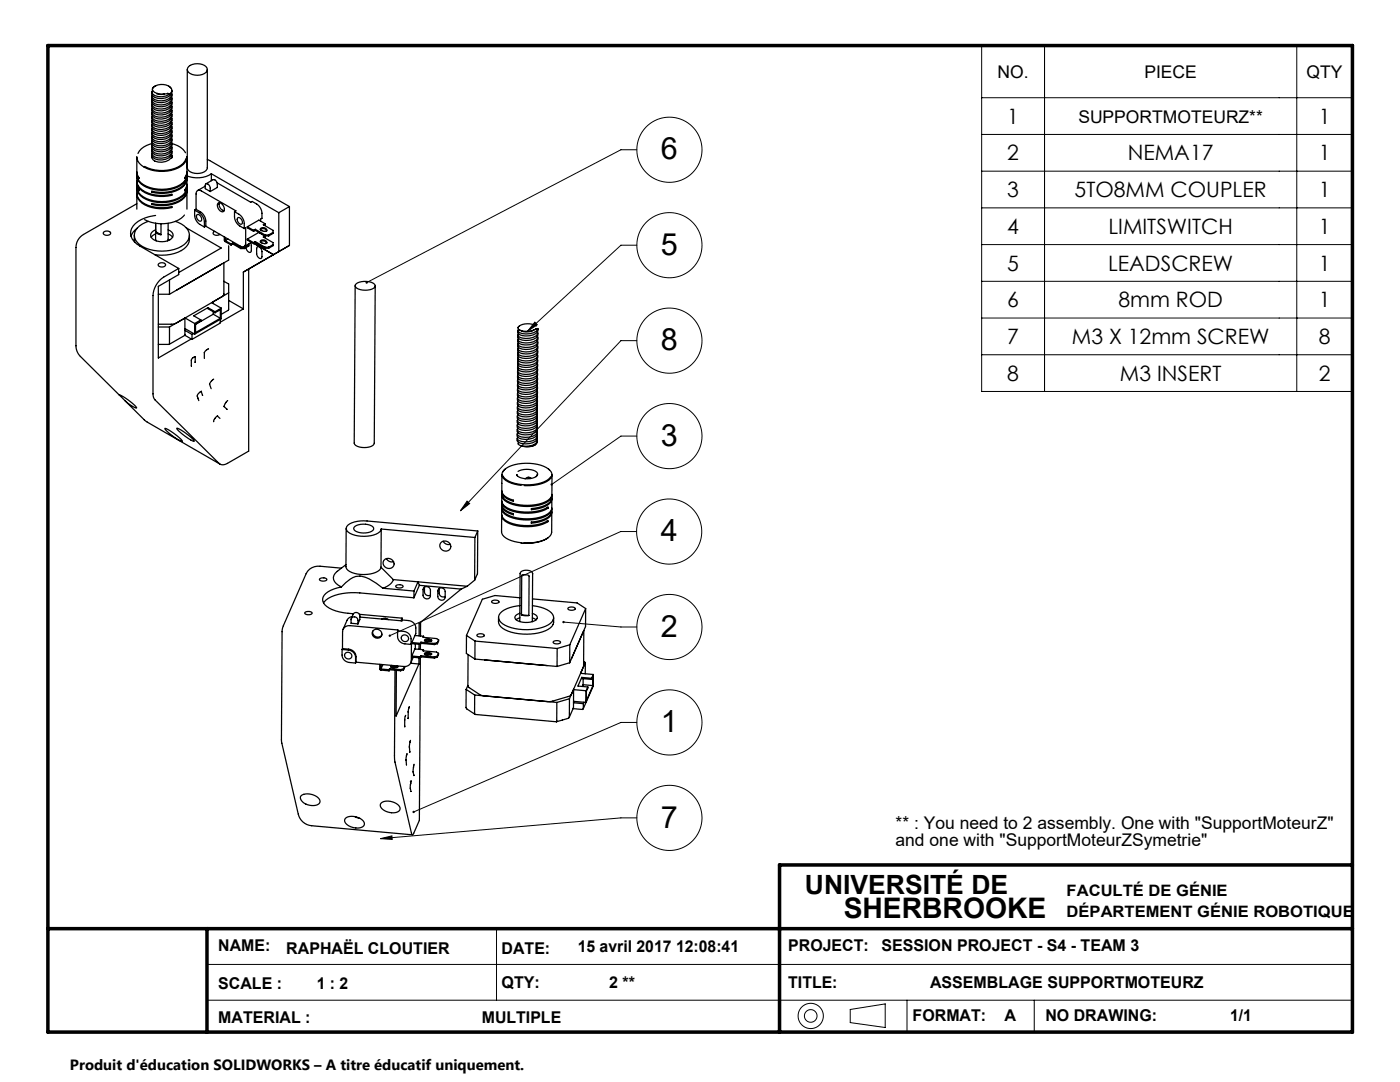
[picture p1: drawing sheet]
<svg xmlns="http://www.w3.org/2000/svg" width="279mm" height="216mm" viewBox="0 0 279 216" stroke-linecap="round" stroke-linejoin="round" font-family="sans-serif">
<g fill="none" stroke="#000" stroke-width=".2">
<path d="M195.9 9.1h74v69h-74zM195.9 19.5h74M208.5 9.1v69M258.8 9.1v69M127.1 29.9h-3.2l-50.7 26.5M195.9 26.8h74M195.9 34.2h74M127.1 48.9h-3.2l-18.6 17.2M195.9 41.5h74M195.9 48.8h74M195.9 56.1h74M106.7 64.3l.5 .5-1.9 1.3z"/>
<path d="M127.1 68h-3.2l-32 33.9M195.9 63.5h74M195.9 70.8h74M127.1 87h-3.2l-13.8 9.7M93.2 100l.5 .5-1.8 1.4zM127 106.1h-3.1l-46.1 20.7M112.5 124.1l11.4 1h3.2M127.1 144.2h-3.2l-41.4 17.8M75.9 167.3l2.3-.5 .1 .7zM127.1 163.2h-3.2l-48 4.1M41.3 192.4h228.6M41.3 199.6h228.6"/>
<path d="M99.1 185.3v14.3M181 199.6v6.3M206.4 199.6v6.3M169.7 201.4l7-1.1v4.7l-7-1z"/>
<circle cx="133.6" cy="29.9" r="6.5"/>
<circle cx="133.6" cy="48.9" r="6.5"/>
<circle cx="133.6" cy="68" r="6.5"/>
<circle cx="133.6" cy="87" r="6.5"/>
<circle cx="133.5" cy="106.1" r="6.5"/>
<circle cx="133.6" cy="125.1" r="6.5"/>
<circle cx="133.6" cy="144.2" r="6.5"/>
<circle cx="133.6" cy="163.2" r="6.5"/>
<circle cx="161.8" cy="202.7" r="2.52"/>
<circle cx="161.8" cy="202.7" r="1.26"/>
</g>
<path d="M9.6 9.1h260.3v196.8h-260.3zM269.9 172.6h-114.3v33.3M9.6 185.3h260.3M41.3 185.3v20.6" fill="none" stroke="#000" stroke-width=".7"/>
<path d="M112.3 124l-.1 .1h.3h-.3a.24 .24 0 0 0 .3 .3 .24 .24 0 0 0 .2-.4 .24 .24 0 0 0-.4 0zM82.4 161.8l-.1 .3 .2-.1-.2 .1a.24 .24 0 0 0 .4 .1 .24 .24 0 0 0 0-.3 .24 .24 0 0 0-.3-.1zM75.9 167.3l2.3-.5 .1 .7zM93.2 100l.5 .5-1.8 1.4zM110 96.5l-.1 .3 .2-.1-.2 .1a.24 .24 0 0 0 .3 .1 .24 .24 0 0 0 .1-.4 .24 .24 0 0 0-.3 0zM106.7 64.3l.5 .5-1.9 1.3zM73 56.2v.3l.2-.1-.2 .1a.24 .24 0 0 0 .3 .1 .24 .24 0 0 0 .1-.4 .24 .24 0 0 0-.4 0zM77.6 126.7v.2l.2-.1-.2 .1a.24 .24 0 0 0 .3 .1 .24 .24 0 0 0 .1-.3 .24 .24 0 0 0-.4 0z" fill="#000"/>
<g fill="none" stroke="#000" stroke-width=".25">
<path d="M30.5 18l-.2 .4a1.68 1.68 0 0 0 2 .9l1.4-.4M31.1 17.1a.87 .87 0 0 0-.7 .8 2.37 2.37 0 0 0 2.4 .9M31.2 18.7l.5 .1h1.1M33.5 18.6l-.7 .2M33.5 18.6l.2 .2M33.5 18.6l.2 .3M33.7 17.2a.87 .87 0 0 1 .6 .8 .87 .87 0 0 1-.6 .8M33.7 18.8v.1M34.1 17.5a2.56 2.56 0 0 0-3.6 .1M34.2 18.5l.1 .3a1.87 1.87 0 0 1-2 1.3 1.68 1.68 0 0 1-2-.9l.1-.2M34.2 19.3l.1 .3a1.87 1.87 0 0 1-2 1.3 1.68 1.68 0 0 1-2-.9l.1-.2M34.3 19.6a1.39 1.39 0 0 1-1.2 1.6 2.69 2.69 0 0 1-2.6-.5l-.2-.7"/>
<path d="M34.3 18.8a1.39 1.39 0 0 1-1.2 1.5 2.69 2.69 0 0 1-2.6-.4l-.2-.7M34.3 18a1.37 1.37 0 0 1-1.2 1.5 2.69 2.69 0 0 1-2.6-.4l-.2-.7M37.4 13.9v19.6a1.76 1.76 0 0 0 2 1.1 1.76 1.76 0 0 0 2-1.1v-19.6M37.6 13.3a2.73 2.73 0 0 1 3.7 .3 1.25 1.25 0 0 1-1.4 1.4 2.11 2.11 0 0 1-2.5-1.1zM27.3 35.1a2.88 2.88 0 0 0 2.3 3.4 8.3 8.3 0 0 0 4.7 .3v.2a7.2 7.2 0 0 1-6.4-1.3 1.93 1.93 0 0 1-.6-1.5M27.3 37.5a2.88 2.88 0 0 0 2.3 3.5 8.3 8.3 0 0 0 4.7 .2v.2a7.2 7.2 0 0 1-6.4-1.3 1.93 1.93 0 0 1-.6-1.4M27.3 36.9a2.54 2.54 0 0 0 1.9 2.7 7.5 7.5 0 0 0 7.3-.7 2.19 2.19 0 0 0 .8-2M27.3 36.3a2.15 2.15 0 0 0 .4 1.6v.2l-.2-.5-.2-.8M27.3 34.5a2.53 2.53 0 0 0 1.9 2.7 7.5 7.5 0 0 0 7.3-.7 2.19 2.19 0 0 0 .8-2M27.3 38.8v2.9M27.3 34.4l.2 .8 .2 .4-.4-1.1v-3.2a2.82 2.82 0 0 0 2.1 2.4 7.4 7.4 0 0 0 7.2-.9 2.02 2.02 0 0 0 .7-1.5v3.2l-.4 1.1 .3-.4 .1-.8M27.3 37.4a2.66 2.66 0 0 0 1.9 2.4 7.5 7.5 0 0 0 7.3-.7 2.07 2.07 0 0 0 .8-1.7"/>
<path d="M27.3 35a2.66 2.66 0 0 0 1.9 2.4 7.5 7.5 0 0 0 7.3-.7 2.07 2.07 0 0 0 .8-1.7M30.3 31.4h.1M30.3 31.1a.89 .89 0 0 0 .6 1M30.3 28.6l-.3 .1a3.5 3.5 0 0 0-2.5 1.9M30.4 31.2l-.1 .2M34.2 20.2l.1 .2a1.87 1.87 0 0 1-2 1.4 1.68 1.68 0 0 1-2-1l.1-.2M34.2 21l.1 .2a1.87 1.87 0 0 1-2 1.4 1.68 1.68 0 0 1-2-1l.1-.2M34.2 21.8l.1 .2a1.87 1.87 0 0 1-2 1.4 1.68 1.68 0 0 1-2-1l.1-.2M34.2 22.6l.1 .2a1.87 1.87 0 0 1-2 1.4 1.68 1.68 0 0 1-2-.9l.1-.3M34.2 23.4l.1 .3a1.87 1.87 0 0 1-2 1.3 1.68 1.68 0 0 1-2-.9l.1-.2M34.2 24.2l.1 .3a1.87 1.87 0 0 1-2 1.3 1.68 1.68 0 0 1-2-.9l.1-.2M34.2 25.1l.1 .2a1.87 1.87 0 0 1-2 1.4 1.68 1.68 0 0 1-2-1l.1-.2"/>
<path d="M34.2 25.9l.1 .2a1.87 1.87 0 0 1-2 1.4 1.68 1.68 0 0 1-2-1l.1-.2M34.2 26.7l.1 .2a1.87 1.87 0 0 1-2 1.4 1.68 1.68 0 0 1-2-1l.1-.2M34.2 27.5l.1 .2a1.87 1.87 0 0 1-2 1.4 1.68 1.68 0 0 1-2-.9l.1-.3M34.2 28.3l.1 .3a1.87 1.87 0 0 1-2 1.3 1.68 1.68 0 0 1-2-.9l.1-.2M34.2 29.1l.1 .3a1.87 1.87 0 0 1-2 1.3 1.68 1.68 0 0 1-2-.9l.1-.2M34.2 30l.1 .2a1.87 1.87 0 0 1-2 1.4 1.68 1.68 0 0 1-2-1l.1-.2M34.2 30.8l.1 .2a1.87 1.87 0 0 1-2 1.4l-.8-.1-.7-.2M34.3 21.6a1.87 1.87 0 0 1-2 1.3 1.68 1.68 0 0 1-2-.9v-.4M34.3 30.2a1.39 1.39 0 0 1-1.2 1.6 2.69 2.69 0 0 1-2.6-.4l-.2-.8M34.3 29.4a1.39 1.39 0 0 1-1.2 1.6 2.69 2.69 0 0 1-2.6-.5l-.2-.7M34.3 28.6a1.39 1.39 0 0 1-1.2 1.5 2.69 2.69 0 0 1-2.6-.4l-.2-.7M34.3 27.7a1.39 1.39 0 0 1-1.2 1.6 2.69 2.69 0 0 1-2.6-.4l-.2-.7"/>
<path d="M34.3 26.9a1.39 1.39 0 0 1-1.2 1.6 2.69 2.69 0 0 1-2.6-.4l-.2-.8M34.3 26.1a1.39 1.39 0 0 1-1.2 1.6 2.69 2.69 0 0 1-2.6-.4l-.2-.8M34.3 25.3a1.39 1.39 0 0 1-1.2 1.6 2.69 2.69 0 0 1-2.6-.4l-.2-.8M34.3 24.5a1.39 1.39 0 0 1-1.2 1.6 2.69 2.69 0 0 1-2.6-.5l-.2-.7M34.3 23.7a1.39 1.39 0 0 1-1.2 1.5 2.69 2.69 0 0 1-2.6-.4l-.2-.7M34.3 22.8a1.39 1.39 0 0 1-1.2 1.6 2.69 2.69 0 0 1-2.6-.4l-.2-.7M34.3 22a1.39 1.39 0 0 1-1.2 1.6 2.69 2.69 0 0 1-2.6-.4l-.2-.8M34.3 20.4a1.39 1.39 0 0 1-1.2 1.6 2.69 2.69 0 0 1-2.6-.4l-.2-.8M34.3 31.2v.3M34.3 21.2v.4M34.3 31v.5M34.3 28.7a4 4 0 0 1 2.7 1.8"/>
<path d="M37.1 31.6a4 4 0 0 1-3.7 2.4 7.5 7.5 0 0 1-4.5-.8M37.3 37.5a2.7 2.7 0 0 1-2.3 2.9 8.3 8.3 0 0 1-4.7 .2v.2a7.2 7.2 0 0 0 6.4-1.3 1.93 1.93 0 0 0 .6-1.4M37.3 35.7a3.7 3.7 0 0 1-.4 2.4l.3-.5 .1-.8M37.3 38.2v3.5M37.4 31.8h-.1M41 37.1l-1.6 .9M41.1 36.7a.73 .73 0 0 1 .9 .9v.6l-1-.6zM41.1 36.7l1.4-.8a.84 .84 0 0 1 .9 .8v.7l-1.4 .8M41.4 31.8l16.4 9.4M42.2 34.7a5.4 5.4 0 0 1-4.9 .4 2.7 2.7 0 0 1-2.3 2.8 8.3 8.3 0 0 1-4.7 .2v.3a7.2 7.2 0 0 0 6.4-1.3 1.93 1.93 0 0 0 .6-1.5M42.2 34.7l13.4 7.7M42.2 34.7v1.4"/>
<path d="M43.3 36.5l6.8 3.9 .2-.2 .9 .5a2.34 2.34 0 0 1 1.1 1.8v1.1l-.3 .1v.4M20.7 46.4l.6-.3a.54 .54 0 0 1 .7 .6l-.7 .3a.54 .54 0 0 1-.6-.6zM26.8 46.9l.1 1.4M27.3 40.6l-10.6 6.2a3 3 0 0 0-1.5 2.6v19.6a3 3 0 0 0 .8 2.1l7.9 7.8M27.4 45.5a3.2 3.2 0 0 0-1.3 1.6M29.6 44.2a3.6 3.6 0 0 0-2.8 2.7 3.1 3.1 0 0 0 2.3 2.6 8.4 8.4 0 0 0 7.7-.7 2.18 2.18 0 0 0 0-3.7l-1.8-.9M31.1 44.6v3.2l.1 .3M31.1 45.9a1.05 1.05 0 0 0-1 .9 1.05 1.05 0 0 0 .7 1.1 3 3 0 0 0 3.7-.6 1.15 1.15 0 0 0-.9-1.4M31.1 46.7l-.9 .6M31.1 43a6 6 0 0 0-4.8 2.6 2.66 2.66 0 0 0 1.6 3.5l7.8 4.5M31.1 46.2a1.12 1.12 0 0 0 1 .6M31.1 44.6v1.6"/>
<path d="M31.1 46.2l1 .6M31.6 58.7h2.2M31.6 52.7l.7-.3a.54 .54 0 0 1 .7 .6l-.7 .3a.54 .54 0 0 1-.7-.6zM32.1 44.6v2.2M33.6 44.6v3.2l-.2 .3M33.6 46.7l.8 .6M33.8 55.9v2.8M35.7 53.6l-3 1.7a4.7 4.7 0 0 0-2.2 3.7v19.6l.1 .7 .4 .5 12.7 12.6a1.37 1.37 0 0 0 1.7 .1l4.2-2.5v-36.3l-1 .6M35.7 53.6v1.2l-4.1 2.3v14.3l6.6-3.8M36.8 42.9a6.7 6.7 0 0 1-7.3 1.2l-.6-.3M37.2 45.5l6.9 4-8.4 4.9M37.8 46.9a2.99 2.99 0 0 1-2.3 3.4 8.9 8.9 0 0 1-4.6 .5"/>
<path d="M38.8 41.9l.9 .5a2.34 2.34 0 0 1 1.1 1.9v1M38.8 41.9v1.1a2.34 2.34 0 0 0 1.1 1.8l.9 .5M39.1 41.8v-3.1a.65 .65 0 0 1 .3-.7 .65 .65 0 0 1 .8 .1l6.9 4-.3 .1M39.1 41.8l.9 .5a2.34 2.34 0 0 1 1.1 1.8v1M39.1 41.8l-.3 .1M39.4 42.8a.87 .87 0 0 1 .7 1.3 .87 .87 0 0 1-.7-1.3zM41.1 45.1l6.9 4a.65 .65 0 0 0 .7 .1 .65 .65 0 0 0 .3-.7v-3.1l-.3 .2M41.1 45.1l-.3 .2M42.9 46.2l-.4 .3a.9 .9 0 0 0 1.4 .3M43.5 40.6a.93 .93 0 0 1 1.2 .8v.6l-.1 .2a1.19 1.19 0 0 1-1.1-1.6zM43.8 40.5a1.32 1.32 0 0 0 .9 1.6M44.7 52.4v6.2l-.1 .4-.4 .2"/>
<path d="M44.7 56.1l.9 .6v5l-.1 .2-1.4 .8M44.8 47.3v.8l1.3 .8M44.9 48l1.2 .7M44.9 47.4v.6M45.5 47.7l-.6 .3M45.6 58.4l-10.5 6.1-.8 .2h-2.7M45.6 49v2.9l-11.8 6.8M45.6 59.9l3 1.7M46.1 48.7v.2M46.5 48.5l1.6 .9M46.5 48.5l-.4 .2M46.5 48.5v.2"/>
<path d="M46.5 48.7l1.6 .9M46.5 48.7l-.4 .2M46.8 42.2l.9 .5a2.34 2.34 0 0 1 1 1.9v1M46.8 42.2v1.1a2.35 2.35 0 0 0 1.1 1.8l.8 .5M47.5 43.4a.87 .87 0 0 1 .7 1.3 .87 .87 0 0 1-.7-1.3zM48.1 49.4h.7M48.1 49.4v.2M48.1 49.6h.7M48.6 54.3v7.3M48.8 49.4v.2M49.4 45.2l1.2 .8M49.4 45.2v.3l1.2 .7"/>
<path d="M49.4 47.7v.2l1.2 .7M49.4 47.7l1.2 .7M49.6 48.7v.4l-.8 .5M49.6 48.9l-.8 .5M50 48.5l.1 .2a1.84 1.84 0 0 1-.1 1.6 .89 .89 0 0 1-.9-.9M50.2 48.4l-1.5 .8M50.6 46v.2M50.6 48.4v.2M50.7 48.6l3.9 2.2M51 45.8l1.9 1.1M51 45.8l-.4 .2M51 45.8v.2"/>
<path d="M51 48.2v.2M51 46l1.9 1.1M51 48.2l1.9 1.1M51 48.2l-.4 .2M51 46l-.4 .2M51 48.4l1.9 1.1M51 48.4l-.4 .2M51.4 49.2a.89 .89 0 0 1 .9 1v1l-.2 .4a.89 .89 0 0 1-.9-1v-1zM51.7 46.4l-2.3 1.3M52 45.8l.4-.2a.75 .75 0 0 1 .8 .5M52 48.3l.4-.2a.75 .75 0 0 1 .8 .4M52 45.8v.1"/>
<path d="M52 46.6h.1M52 45.6a.73 .73 0 0 1 .8-.2 .73 .73 0 0 1 .4 .7l-.3 .1-.6-.2-.3-.2zM52 48a.73 .73 0 0 1 .8-.1 .73 .73 0 0 1 .4 .6l-.3 .1-.6-.1-.3-.2zM52.9 46.9h.7M52.9 44.6l-.4 .2 2 1.2v.6l-.9 .5M52.9 44.6l-1.2-.7-2.3 1.3M52.9 47.1l-.4 .2 2 1.1v.6l-.9 .5M52.9 46.9v.4l-.2 .1M52.9 44.6v.2l-.2 .1M52.9 49.3v.2M52.9 47.1h.7M52.9 49.3h.7"/>
<path d="M52.9 49.5h.7M53.6 46.9v.2M53.6 49.3v.2M54.5 46.4l-.9 .5M54.5 48.8l-.9 .5M54.6 50.8h.1M55.6 42.4v7.8l2.2-1.2M57.8 41.2l-2.2 1.2M57.8 49l-9.2 5.3M57.8 41.2v7.8M70.9 57l-.2 31.5a2.77 2.77 0 0 0 3.4 .6l.5-.4 .1-.3 .2-31.4M71.1 56.6a3.2 3.2 0 0 1 3.7 .3 .69 .69 0 0 1-.6 .8 3.4 3.4 0 0 1-3.2-.4l-.1-.4z"/>
<path d="M23.8 78.8a9.2 9.2 0 0 1 3.5 2.6h-.3a9.4 9.4 0 0 1-3.2-2.6zM24.9 79.9l4.3 4.2 14.7 8.5M31.6 65.2h2.2M33.8 65.2v3.5h-2.2M36.9 63.5v3.4M36.9 66.9l-3.1 1.8M36.9 66.9l1.4 .8M36.9 63.5l-3.1 1.7M36.9 65.6l1.9 1.1M36.9 65.9l1.4 .8M36.9 63.5l1.9 1.1M38.2 73v.1"/>
<path d="M38.3 66.7v1M38.6 66.6l-.3 .1M38.8 64.6v2.1M39 72.2h.1M39 71.2v1M39 71.2l-.5 .2-.3 .3v1.3M39.5 79.4l.1 .2M40.1 63.8l-1.3 .8M40.1 78.1l.3 .8M40.2 78.1l-.6 .4-.2 .4 .3 1M40.4 78.9h.1M41.5 61.4l1.4 .8"/>
<path d="M41.5 61.4l-2.8 1.6 1.4 .8M41.5 61.4v.2l1.4 .8M41.6 69.6l-.8 .7v1.2M42.2 76h.1M42.2 76l-.4 .7 .3 .9M42.2 60.4l1.9 1.1M42.6 60.2v.4M42.6 62.2v.5M42.6 62.7l-3.6 2M42.6 62.7l1.4 .8M42.6 75.7l-.4 .3M42.9 62.4l1.1-.6v1.7"/>
<path d="M42.9 62.2v.2M44 64.3l-.1 .2-5.6 3.2M44 63.5l-5 2.9v-1.7l1.1-.7v-.2M44 63.7v.6M44.1 61.5v2.1l-5.3 3.1M44.1 61.5l-1.2 .7M45.4 79.9l-.4 .6-.3 .7M48.6 61.6l-4.6 2.7M103.3 77.6v.4M103.3 76.7v.4M103.3 75.8v.4M103.3 74.9v.4"/>
<path d="M103.3 74v.4M103.3 73.1v.4M103.3 72.2v.4M103.3 69.6v.4M103.3 68.7v.4M103.3 67.8v.4M103.3 66.9v.4M103.3 66v.4M103.5 65.7l-.1 .4a3.1 3.1 0 0 0 3.9-.4M106.5 65.9a2.58 2.58 0 0 1-2.6 0M107 65.6l-.5 .3M107 65.6l.3 .1"/>
<path d="M107 65.1a2.99 2.99 0 0 0-3.6 .3v.1a2.98 2.98 0 0 0 3.1 .4M107.2 79.6v.1a1.34 1.34 0 0 1-1.5 1.2 2.64 2.64 0 0 1-2.4-.4l.1-.4M107.2 78.7v.1a1.34 1.34 0 0 1-1.5 1.2 2.65 2.65 0 0 1-2.4-.4l.1-.4M107.2 77.8v.1a1.34 1.34 0 0 1-1.5 1.2 2.64 2.64 0 0 1-2.4-.4l.1-.4M107.2 77a1.34 1.34 0 0 1-1.5 1.2 2.65 2.65 0 0 1-2.4-.4l.1-.4M107.2 76.1a1.34 1.34 0 0 1-1.5 1.3 2.65 2.65 0 0 1-2.4-.5l.1-.4M107.2 75.2a1.33 1.33 0 0 1-1.5 1.3 2.65 2.65 0 0 1-2.4-.5l.1-.4M107.2 74.3h.1a1.34 1.34 0 0 1-1.6 1.3 2.65 2.65 0 0 1-2.4-.5l.1-.4M107.2 73.4h.1a1.34 1.34 0 0 1-1.6 1.3 2.65 2.65 0 0 1-2.4-.5l.1-.4M107.2 79.4a1.41 1.41 0 0 1-1.5 1 2.17 2.17 0 0 1-2.4-.6v-.4M107.2 72.5h.1a1.34 1.34 0 0 1-1.6 1.3 2.65 2.65 0 0 1-2.4-.5l.2-.4M107.2 78.5a1.41 1.41 0 0 1-1.5 1 2.17 2.17 0 0 1-2.4-.6v-.4"/>
<path d="M107.2 71.6h.1a1.34 1.34 0 0 1-1.6 1.3 2.65 2.65 0 0 1-2.4-.5l.2-.4M107.2 77.6a1.41 1.41 0 0 1-1.5 1.1 2.17 2.17 0 0 1-2.4-.7M107.2 70.7h.1a1.34 1.34 0 0 1-1.6 1.3 2.65 2.65 0 0 1-2.4-.5l.2-.4M107.2 76.7a1.41 1.41 0 0 1-1.5 1.1 2.17 2.17 0 0 1-2.4-.7M107.2 69.8h.1a1.34 1.34 0 0 1-1.6 1.3 2.65 2.65 0 0 1-2.3-.5l.1-.4M107.2 75.8a1.41 1.41 0 0 1-1.5 1.1 2.17 2.17 0 0 1-2.4-.7M107.2 68.9h.1a1.34 1.34 0 0 1-1.6 1.3 2.65 2.65 0 0 1-2.3-.5l.1-.4M107.3 68a1.34 1.34 0 0 1-1.6 1.3 2.65 2.65 0 0 1-2.3-.5l.1-.4M107.3 79.9v.4M107.3 67.1a1.33 1.33 0 0 1-1.6 1.3 2.65 2.65 0 0 1-2.3-.5l.1-.4M107.3 73.1a1.41 1.41 0 0 1-1.6 1.1 2.17 2.17 0 0 1-2.4-.7M107.3 79v.4"/>
<path d="M107.3 66.2a1.34 1.34 0 0 1-1.6 1.3 2.65 2.65 0 0 1-2.3-.5l.1-.4M107.3 72.2a1.41 1.41 0 0 1-1.6 1.1 2.17 2.17 0 0 1-2.4-.7M107.3 78.1v.4M107.3 71.3a1.41 1.41 0 0 1-1.6 1.1 2.17 2.17 0 0 1-2.4-.7v-.4M107.3 77.2v.4M107.3 70.4a1.41 1.41 0 0 1-1.6 1.1 2.17 2.17 0 0 1-2.4-.6v-.5M107.3 76.3v.4M107.3 69.5a1.41 1.41 0 0 1-1.6 1.1 2.17 2.17 0 0 1-2.3-.6M107.3 75.4v.4M107.3 68.6a1.41 1.41 0 0 1-1.6 1.1 2.17 2.17 0 0 1-2.3-.6M107.3 74.5l-.1 .4a1.41 1.41 0 0 1-1.5 1.1 2.17 2.17 0 0 1-2.4-.7M107.3 67.7a1.41 1.41 0 0 1-1.6 1.1 2.17 2.17 0 0 1-2.3-.6"/>
<path d="M107.3 73.6v.4a1.41 1.41 0 0 1-1.6 1.1 2.17 2.17 0 0 1-2.4-.7M107.3 72.7v.4M107.3 71.8v.4M107.3 65.7v-.2v.4a1.41 1.41 0 0 1-1.6 1.1 2.17 2.17 0 0 1-2.3-.6M107.3 65.7h.1M107.3 70.9v.4M107.3 70v.4M107.3 69.1v.4M107.3 68.2v.4M107.3 67.3v.4M107.3 66.4v.4a1.41 1.41 0 0 1-1.6 1.1 2.17 2.17 0 0 1-2.3-.6M32.9 85.5a8.5 8.5 0 0 1 3.5 2.6 8.6 8.6 0 0 1-3.5-2.6z"/>
<path d="M35.3 85.5a8.6 8.6 0 0 1 3.5 2.5 8.6 8.6 0 0 1-3.5-2.5zM43.4 83l.5 .5M43.4 83l-.6 .7-.1 .4M44.7 81.1l.6 .5M45.2 81.6l.1 .1M100.1 98.2v1.7a2.04 2.04 0 0 0 1.7 1.7 9.5 9.5 0 0 0 7.6-.4v.2M100.2 94.7l-.1 3.2a2.09 2.09 0 0 0 1.7 1.7l.7 .2v.2a2.57 2.57 0 0 1-2.3-2M100.3 99.2h-.1M100.4 95a4.6 4.6 0 0 0 3.8 1.7 7.8 7.8 0 0 0 5.3-1.1l.4-.5M100.9 93.5a1.29 1.29 0 0 0-.7 1.3 1.29 1.29 0 0 0 .8 1.1l1.1 .5 1.9 .4M103.2 85.7v.4M103.2 84.8v.4"/>
<path d="M103.2 83.9v.4M103.2 83v.4M103.2 82.1v.4M103.2 81.2v.4M103.3 80.3v.4M103.4 94.1a3.8 3.8 0 0 1 3.7 .1 .52 .52 0 0 1-.1 .9l-.7 .3-1 .1-1.6-.2-.4-.4-.1-.2 .1 .3M105.4 95.2l.4 .3M106 95.5l-.1-.1a.75 .75 0 0 0-1 .1M106.9 88.7a3.4 3.4 0 0 1-3 .2M107.1 87.7l.1 .1a1.34 1.34 0 0 1-1.6 1.2l-1.1 .1-.6-.2-.5-.3 .1-.4M107.1 86.8l.1 .1a1.33 1.33 0 0 1-1.6 1.2 2.65 2.65 0 0 1-2.4-.5l.2-.4M107.1 85.9l.1 .1a1.34 1.34 0 0 1-1.6 1.2 2.64 2.64 0 0 1-2.3-.5l.1-.4"/>
<path d="M107.1 85l.1 .1a1.33 1.33 0 0 1-1.6 1.2 2.65 2.65 0 0 1-2.3-.5l.1-.3M107.2 84.1v.1a1.34 1.34 0 0 1-1.6 1.2 2.64 2.64 0 0 1-2.3-.4l.1-.4M107.2 83.2v.1a1.34 1.34 0 0 1-1.6 1.2 2.64 2.64 0 0 1-2.3-.4l.1-.4M107.2 82.3v.1a1.34 1.34 0 0 1-1.6 1.2 2.64 2.64 0 0 1-2.3-.4l.1-.4M107.2 81.4v.1a1.34 1.34 0 0 1-1.5 1.2 2.64 2.64 0 0 1-2.4-.4l.1-.4M107.2 87.5a1.41 1.41 0 0 1-1.6 1 2.17 2.17 0 0 1-2.4-.6v-.4M107.2 80.5v.1a1.34 1.34 0 0 1-1.5 1.2 2.65 2.65 0 0 1-2.4-.4l.1-.4M107.2 86.6a1.41 1.41 0 0 1-1.6 1 2.17 2.17 0 0 1-2.3-.6l-.1-.4M107.2 94.7l-.2 .4M107.2 85.7a1.41 1.41 0 0 1-1.6 1 2.17 2.17 0 0 1-2.3-.6M107.2 84.8a1.41 1.41 0 0 1-1.6 1 2.17 2.17 0 0 1-2.3-.6M107.2 83.9a1.41 1.41 0 0 1-1.6 1 2.17 2.17 0 0 1-2.3-.6"/>
<path d="M107.2 88a1 1 0 0 1-1.2 1l-1.3 .1M107.2 81.2a1.41 1.41 0 0 1-1.5 1 2.17 2.17 0 0 1-2.4-.6M107.2 87.1v.4M107.2 80.3a1.41 1.41 0 0 1-1.5 1 2.17 2.17 0 0 1-2.4-.6M107.2 86.2v.4M107.2 85.3v.4M107.2 84.4v.4M107.2 83.5v.4M107.2 82.6v.4a1.41 1.41 0 0 1-1.6 1 2.17 2.17 0 0 1-2.3-.6M107.2 81.7v.4a1.41 1.41 0 0 1-1.5 1 2.17 2.17 0 0 1-2.4-.6M107.3 80.8l-.1 .4M109.5 93.6a1.34 1.34 0 0 1 .7 1.4 1.34 1.34 0 0 1-1.1 1.1l-1.8 .6-2.7 .2"/>
<path d="M109.7 93.8a8.1 8.1 0 0 0-7-1.1 3.2 3.2 0 0 0-2.3 1.4M110.1 98.8a2.16 2.16 0 0 1-1.8 1.8 9.3 9.3 0 0 1-7.5-.7l-.6-.7M110.1 99.6v1.8a2.24 2.24 0 0 1-1.9 1.7 9.3 9.3 0 0 1-7.5-.7l-.5-.7v.2M110.1 98.9a1.78 1.78 0 0 1-1.3 1.9l-1.3 .5-1.5 .2v.2l2.2-.4a2.21 2.21 0 0 0 1.9-1.9M110.2 94.7l-.1 4a2.24 2.24 0 0 1-1.8 1.7 9.3 9.3 0 0 1-7.5-.7l-.6-.7v.2M63.9 115.4l.7-.1 .6 .3a.87 .87 0 0 1-1.4 0zM68.1 113.4l-4.2-.4a2.68 2.68 0 0 0-2.8 1.5l-4.6 10.4-.2 1-.1 22 3.3 14.6a3 3 0 0 0 2.7 2.3l20.1 1.8M68.1 117.1l-1.5 .4a2.9 2.9 0 0 0-2.2 2.1 2.53 2.53 0 0 0 1.9 2.1l1.5 .4 2.7 .4M68.1 117.1a5.2 5.2 0 0 1 3.7-2.2 6.4 6.4 0 0 1 3.3 1.5l1.3 1M69 112.7l-1.7 1.3a1.54 1.54 0 0 0-.8 1.5 1.54 1.54 0 0 0 1.1 1.3l.5 .3M69.1 105.5l-.1 7.6a1.86 1.86 0 0 0 1.8 1.3 6.2 6.2 0 0 0 4.9-.7l.3-.5M70.8 105a3.5 3.5 0 0 1 3.6 .2l.2 .2a1.35 1.35 0 0 1-1.6 .9l-1.5-.1a.86 .86 0 0 1-.8-1z"/>
<path d="M76 113.2l2.5 2.5M76.1 105.6a2.32 2.32 0 0 1-2.1 1.3 5.6 5.6 0 0 1-4.8-1 1.12 1.12 0 0 1 1-1.6l1.1-.3h2l22 1.9M76.1 105.6l18.7 1.6M76.1 105.6l-.1 7.6M76.4 117.4l6.2 .5M76.8 111.6a1.09 1.09 0 0 1 1.6 .2 1.09 1.09 0 0 1-.3 1.5 1.1 1.1 0 0 1-1.4-.3 1.1 1.1 0 0 1 .1-1.4zM77.1 111.5a1.24 1.24 0 0 0 1.5 .6M78.5 115.7a3 3 0 0 1-2.1 1.7M78.5 115.7l14.7 1.3M79.1 116.8l.8-.1 .5 .2a.87 .87 0 0 1-1.4 0zM82.6 119.3l-10.8-1a10.3 10.3 0 0 0-6.7 1.4l-.5 .6M82.6 117.9v1.4"/>
<path d="M83.7 116.8l-.3-.7-.8 1.8M83.7 116.8l-1.1 2.5M83.7 116.8l8.3 .7M84.6 117.2a.79 .79 0 0 1 1.3 .6v1.1a.74 .74 0 0 1-.8 .6 .74 .74 0 0 1-.7-.7v-1.2zM84.7 117.1v1a.8 .8 0 0 0 1.2 .7M87.6 117.5a.79 .79 0 0 1 1.2 .5v1.2a.74 .74 0 0 1-.8 .6 .74 .74 0 0 1-.6-.8v-1.1zM87.7 117.4v1a.8 .8 0 0 0 1.1 .6M88.1 108.1a1.09 1.09 0 0 1 1.6 .2 1.09 1.09 0 0 1-.2 1.6 1.1 1.1 0 0 1-1.4-.3 1.1 1.1 0 0 1 0-1.5zM88.4 108l.1 .1a1.24 1.24 0 0 0 1.4 .5M92 117.5l-8.3 6.9-.1 2.5M93.2 117l-1.2 .5M94.7 115.8l-1.5 1.2"/>
<path d="M94.8 107.2l-.1 8.6M95.3 105.9l-.5 1.3M95.3 105.9v8.6l-.6 1.3M98.2 119.9l.8-.2 .6 .3a.87 .87 0 0 1-1.5 0zM100.1 102.9v3.2a2.31 2.31 0 0 0 1.9 1.8l1.9 .4M100.1 102.7a1.96 1.96 0 0 0 1.7 1.8 9.5 9.5 0 0 0 7.5-.4M100.1 100.8v1.8a2.04 2.04 0 0 0 1.7 1.7 9.5 9.5 0 0 0 7.5-.4v.2M100.1 100.2v.4a2.09 2.09 0 0 0 1.7 1.7l.7 .2v.2a2.57 2.57 0 0 1-2.4-2M100.1 100.1a1.96 1.96 0 0 0 1.7 1.7 9.5 9.5 0 0 0 7.6-.4M100.3 101.9h-.1M103.8 119.3l-5-.5-2.5 .8-3.2 7.2M106.3 119.5l8.9 .8 1.7 1.1"/>
<path d="M109.2 104l.1 .1M109.2 101.3l.2 .1M109.4 107.3a8.1 8.1 0 0 1-5.4 1.1M110.1 101.5a2.16 2.16 0 0 1-1.9 1.8 9.3 9.3 0 0 1-7.5-.7l-.5-.7M110.1 102.2v4a2.62 2.62 0 0 1-2.2 1.8l-1.4 .3h-2M110.1 101.6a1.78 1.78 0 0 1-1.3 1.9l-1.3 .4-1.5 .3v.2l2.2-.4a2.21 2.21 0 0 0 1.9-1.9M60.9 122.2l.8-.2 .6 .3a.87 .87 0 0 1-1.5 0zM68.3 129.6a2.5 2.5 0 0 0 .2 1.9l.4 .4a3.2 3.2 0 0 0 2.1 .4M68.3 129.6a3.2 3.2 0 0 1 2 .4l.4 .4a2.5 2.5 0 0 1 .3 1.9M68.3 129.4a3.2 3.2 0 0 1 2.1 .4l.4 .4a2.5 2.5 0 0 1 .2 1.9M68.3 129.4v.2M69 130.3a.74 .74 0 0 1 1.2 .2 .74 .74 0 0 1-.6 1.1 .74 .74 0 0 1-.8-.8z"/>
<path d="M70.1 123.4l.4-.8a.72 .72 0 0 1 .8-.4 .72 .72 0 0 1 .5 .7v.7l-.4 .9M70.3 123.2a.74 .74 0 0 1 1.1 .6v.7l-1.3-.1v-.9zM70.3 123l-.9 .5-.9 2.1M71 132.1v.2M71.7 122.6l8.5 .7M71.8 123.1l8.4 .8 .1-.2a3.2 3.2 0 0 1 2 .4l.4 .4a2.5 2.5 0 0 1 .3 1.9l-.1 .4M74.4 125.9a1.02 1.02 0 0 0 .6 1.1 1.02 1.02 0 0 0 1.2-.3M74.4 125.9a.96 .96 0 0 1 1.5-.1 .96 .96 0 0 1-.2 1.5 1.01 1.01 0 0 1-1.1-.3 1.01 1.01 0 0 1-.2-1.1zM75.8 132.6l.1 1.1 1.7 .2M76 133.5l1.6 .1M76 132.6v.9M76.2 123.5l.7-.1 .6 .2"/>
<path d="M76.4 132.6l-.4 .9M77.6 133.6v.3M77.7 133.6l2.2 .2M77.7 133.6l-.1 .3M77.7 133.4l2.2 .2M77.7 133.4l-.1 .2M77.7 133.4v.2M78.2 132.8l-.3 .2 .3 .2h.9M78.8 133l-.8 .1M78.8 133l.5 .1M78.8 133v.2M79.1 133.1v.1"/>
<path d="M79.2 132.9l.2 .1-.3 .2M79.3 125.9a3.2 3.2 0 0 1 2.1 .4l.4 .4a2.49 2.49 0 0 1 .2 1.9M79.3 125.9a2.5 2.5 0 0 0 .3 1.9l.4 .4a3.2 3.2 0 0 0 2 .4M79.3 125.9l.1-.2-9.6-.9a1.28 1.28 0 0 0-1.4 1.3l-.1 3.3M79.9 133.6v.2M80.2 123.3v.5M80.2 123.3l-.2 .6M80.3 126.8a.74 .74 0 0 1 1.2 .2 .74 .74 0 0 1-.5 1.1 .74 .74 0 0 1-.9-.8zM80.5 133.7l-.6 .1M80.5 133.4l-.6 .2M80.5 133.4v.3M80.7 133l-.2 .4"/>
<path d="M80.8 133l-.3 .7M81.9 132.3l1.7 .2M82 128.6l.1-.2v3.4a1.28 1.28 0 0 1-1.5 1.2l-9.6-.9M82.2 130.9v.2l1.7 .2 .1-.2M82.2 130.9l1.7 .2M82.2 128.2v.2l1.7 .2 .1-.2M82.2 128.2l1.7 .2M82.5 131.2l-.5 1M82.9 128.5v1M83.6 132.5l-4.5 10.4v-9.1M83.6 131.3v1.2M83.6 128.6v1"/>
<path d="M83.9 131.1l-.2 32.6-1.1 2.6-.3 .3-.2-.4-3.3-14.5v-18M83.9 128.4v1.2M83.9 124.2v2.7M84 131.1l2.7 .2M84 130.8l2.7 .3M84 130.8v.3M84 130.8l-.1 .3M84 128.4l2.7 .2M84 128.1l2.7 .3M84 128.1l-.1 .3M84 128.1v.3M84.5 129.9h.1"/>
<path d="M84.5 129.6l-1.7-.1-.6 1.4M84.5 129.6l-.1 .3 2.7 .2 .4 .3M84.5 129.6v.3M84.5 127.2h.1M84.5 127l-1.7-.2-.6 1.4M84.5 127l-.1 .2 2.7 .2 .4 .3M84.5 127v.2M84.7 130.3a1.46 1.46 0 0 1 1.5 .2l-.2 .1-.9 .1-.4-.1zM84.7 130.6l.6-.2 .8 .2M84.8 127.7a1.46 1.46 0 0 1 1.4 .1l-.2 .2h-.9l-.3-.1zM84.8 127.9l.6-.2 .7 .2M86.7 131.1v.2"/>
<path d="M86.7 128.4v.2M87.3 131.1l-.6 .2M87.3 130.9v.2M87.3 130.9l-.6 .2M87.3 128.4l-.6 .2M87.3 128.2l-.6 .2M87.3 128.2v.2M87.5 130.4l-.2 .7M87.5 130.4l-.2 .5M87.5 127.7l-.2 .5M87.5 127.7l-.2 .7M93 137.6v3.6l1.8 1.3"/>
<path d="M93 137.6l1.7 1.1M93.1 126.8l1.7 1.1M93.1 126.8v3.6l1.7 1.1M93.4 136.8l-.4 .8M93.4 130.6v6.4l2.4 1.6 .9 .3M94.7 138.7v3.6l.1 .3 16.2 1.4M94.7 138.7l16.4 1.5M94.8 131.5l16.4 1.5M94.8 127.9l16.4 1.5M94.8 127.9v3.6M95.3 126.6l.8-.1 .5 .2a.87 .87 0 0 1-1.4 0zM99.5 123.2a2.25 2.25 0 0 0 1.9 2.7 10.1 10.1 0 0 0 8.4-.6 1.89 1.89 0 0 0 .7-2"/>
<path d="M103.7 124l.1-9.5a1.5 1.5 0 0 1 2.5-.2l-.1 9.8M103.7 123.3l-.7 .4M103.7 122.4h-.1a.84 .84 0 0 0-.8 1.1 3.7 3.7 0 0 0 4.2 .1 .55 .55 0 0 0-.1-.9l-.7-.3M103.8 120.8a5.2 5.2 0 0 0-4.2 1.9 1.67 1.67 0 0 0 1.2 2.1 10.2 10.2 0 0 0 9-.4 1.37 1.37 0 0 0-.1-2.4l-1.8-.8-1.6-.3M104.1 122.7l.7 .2 .7-.1M104.1 122.7v-7.9l.3-.1h.5l.5 .1 .2 .2-.1 7.8M104.1 122.7l1.4 .1M106.2 123.3l.8 .4M110.5 128l.8-.2 .6 .3a.87 .87 0 0 1-1.5 0zM111.2 129.4v3.6M113.4 121.3l.8-.2 .6 .3a.87 .87 0 0 1-1.5 0zM113.6 139.4v3.8l-2.5 .8"/>
<path d="M113.6 139.4l-2.5 .8M113.7 132.2l-2.5 .8M113.7 128.7l-2.5 .7M113.7 128.7v3.5M114 138.6l-.6 .4-3.2 .9-1 .1M114.5 137.6l2.5 .2M114.5 137.5l-.1 3.7-.8 2M115.9 134.4l2.5 .2M116 134.1v.3M116.1 135.2l2 .1M116.1 135.2l-.8 1.7 2 .2M116.1 135.2v.2l2 .2"/>
<path d="M116.4 136.6l-.2 .4M116.4 136.6l1.9 .2M116.4 135.4v1.2M116.5 132l.3 .2M116.5 125.8l-.1 7.2M116.8 132.2v2.2M116.8 132.2l-3.2 7.2M116.9 121.4l-3.2 7.3M116.9 121.4v3.6l-3.2 7.2M117 137.8v2.4l-2.5-.3M117.3 137.1l-.3 .7M118.1 135.6l.2-.7v1.9"/>
<path d="M118.1 135.3v.3M118.3 136.8l-1.3 3v-1.9l.3-.8M118.4 134.6v2.3l-2 4.5M118.4 134.6l-.3 .7M60 158.8a2.76 2.76 0 0 1 3.9 1 1.08 1.08 0 0 1-1.5 .9 2.24 2.24 0 0 1-2.4-1.7zM80.8 144.9v.2M80.8 143.6v.1M80.8 143.6v1.3M81 142.8l-.2 .8M81.2 150.4l-.2 .9 .1 1.3M81.5 143.3h.1M81.5 143.3v.1"/>
<path d="M81.7 141.1l-.2 .7v1.5M81.7 141.1h.1M81.9 155.9l.2-.1-.1 .4M81.9 156.5h.1M81.9 156.5v.7l.1 .7M81.9 147.7l-.2 1.2 .1 1.2v-.1M82 156.2l-.1 .3M82 156.2v.1M82 157.9h.1M82.4 154l.2 .7M82.5 153.1h.1M82.5 153l-.1 1"/>
<path d="M82.6 154.7h.1M82.6 154.7v.1M82.6 152.5l-.1 .6M111.1 140.2v3.8M114.5 140.2l1.9 .2M116.4 140.4l-.1 1.1-1.9-.1M116.5 140.1l-.1 .3M68.9 163.3a2.74 2.74 0 0 1 3.8 .9 1.06 1.06 0 0 1-1.3 1 2.46 2.46 0 0 1-2.6-1.5zM70.8 163l1 .3M76 160.3a2.74 2.74 0 0 1 3.8 .9 1.06 1.06 0 0 1-1.3 1 2.46 2.46 0 0 1-2.6-1.6z"/>
</g>
<g font-size="6.1">
<text x="131.9" y="31.8">6</text>
<text x="131.9" y="50.9">5</text>
<text x="131.9" y="69.9">8</text>
<text x="131.9" y="89">3</text>
<text x="131.9" y="108">4</text>
<text x="131.9" y="127.1">2</text>
<text x="131.9" y="146.1">1</text>
<text x="131.9" y="165.1">7</text>
</g>
<text font-size="5.6" x="168.4" y="183.2">SHERBROOKE</text>
<text font-size="5.3" x="160.6" y="178.4">UNIVERSITÉ DE</text>
<g font-size="4.2">
<text x="201" y="24.7">1</text>
<text x="263.2" y="24.7">1</text>
<text x="201" y="32">2</text>
<text x="225.1" y="32">NEMA17</text>
<text x="263.2" y="32">1</text>
<text x="201" y="39.3">3</text>
<text x="214.5" y="39.3">5TO8MM COUPLER</text>
<text x="263.2" y="39.3">1</text>
<text x="201" y="46.7">4</text>
<text x="221.2" y="46.7">LIMITSWITCH</text>
<text x="263.2" y="46.7">1</text>
<text x="201" y="54">5</text>
<text x="221.2" y="54">LEADSCREW</text>
<text x="263.2" y="54">1</text>
<text x="201" y="61.3">6</text>
<text x="223.2" y="61.3">8mm ROD</text>
<text x="263.2" y="61.3">1</text>
<text x="201" y="68.7">7</text>
<text x="213.9" y="68.7">M3 X 12mm SCREW</text>
<text x="263.2" y="68.7">8</text>
<text x="201" y="76">8</text>
<text x="223.5" y="76">M3 INSERT</text>
<text x="263.2" y="76">2</text>
</g>
<g font-size="3.5">
<text x="199.1" y="15.6">NO.</text>
<text x="228.4" y="15.6">PIECE</text>
<text x="260.8" y="15.6">QTY</text>
<text x="215.2" y="24.5">SUPPORTMOTEURZ**</text>
<text x="178.7" y="165.4">** : You need to 2 assembly. One with &quot;SupportMoteurZ&quot;</text>
<text x="178.7" y="168.9">and one with &quot;SupportMoteurZSymetrie&quot;</text>
</g>
<g font-size="3.2">
<text x="43.6" y="189.7">NAME:</text>
<text x="57.1" y="190.4">RAPHAËL CLOUTIER</text>
<text x="100.1" y="190.3">DATE:</text>
<text x="115.3" y="190">15 avril 2017 12:08:41</text>
<text x="157.3" y="189.8">PROJECT:</text>
<text x="175.9" y="189.8">SESSION PROJECT - S4 - TEAM 3</text>
<text x="43.6" y="197.3">SCALE :</text>
<text x="63.2" y="197.3">1 : 2</text>
<text x="100.1" y="197.2">QTY:</text>
<text x="121.5" y="197.2">2 **</text>
<text x="157.3" y="197.2">TITLE:</text>
<text x="185.6" y="197.1">ASSEMBLAGE SUPPORTMOTEURZ</text>
<text x="182.1" y="203.8">FORMAT:</text>
<text x="200.5" y="203.8">A</text>
<text x="208.6" y="203.8">NO DRAWING:</text>
<text x="245.5" y="203.7">1/1</text>
<text x="43.6" y="204">MATERIAL :</text>
<text x="96.2" y="204">MULTIPLE</text>
</g>
<g font-size="3.1">
<text x="212.9" y="178.8">FACULTÉ DE GÉNIE</text>
<text x="212.9" y="183.1">DÉPARTEMENT GÉNIE ROBOTIQUE</text>
</g>
<text font-size="3" x="14" y="213.5">Produit d'éducation SOLIDWORKS – A titre éducatif uniquement.</text>
</svg>
